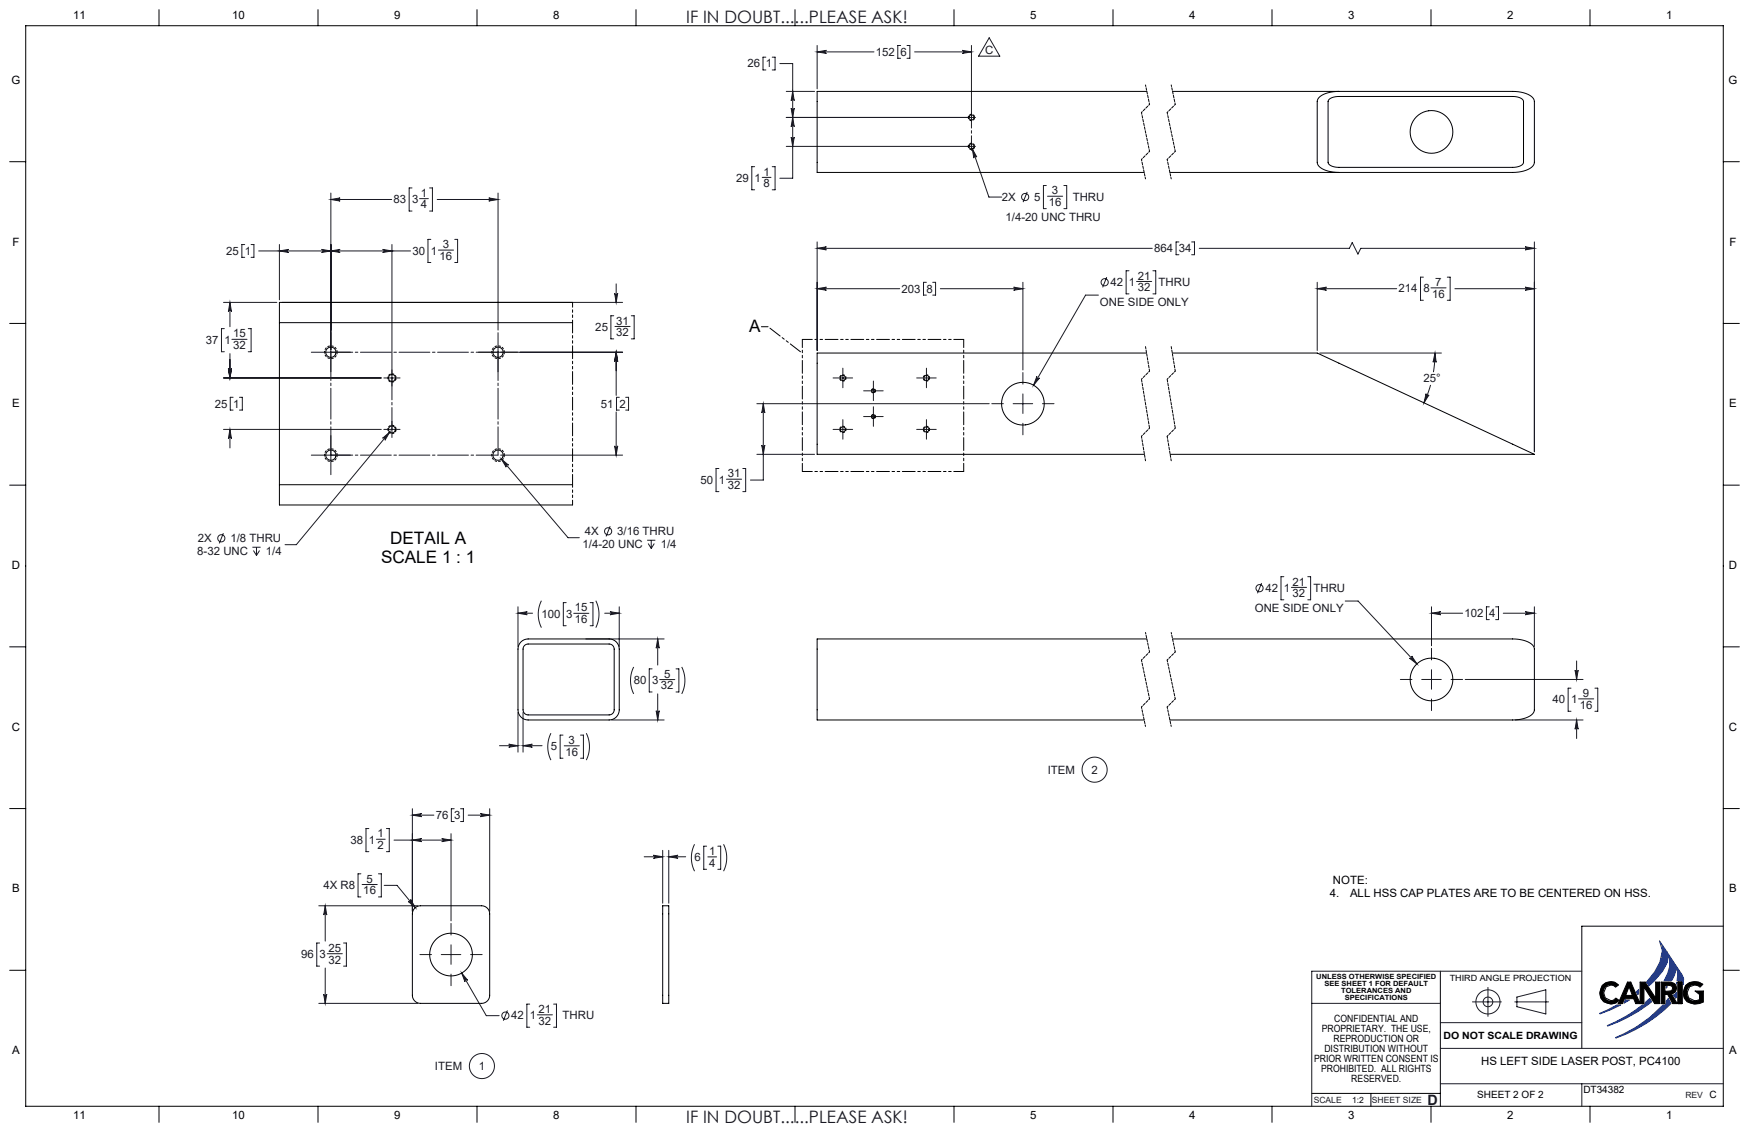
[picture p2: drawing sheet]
<svg xmlns="http://www.w3.org/2000/svg" width="864mm" height="559mm" viewBox="0 0 864 559" stroke-linecap="round" stroke-linejoin="round" font-family="sans-serif">
<g fill="none" stroke="#000" stroke-width=".49">
<path d="M13 13h838v533h-838zM79 5v8M157 5v8M236 5v8M314 5v8M393 5v8M471 5v8M550 5v8M628 5v8M707 5v8M785 5v8M5 80h8"/>
<path d="M851 80h8M5 160h8M851 160h8M5 239h8M851 239h8M13 279h.1M851 279h.1M5 319h8M851 319h8M5 399h8M851 399h8M851 457h-70v61"/>
<path d="M5 479h8M711 479v67M851 479h8M791 486a5 5 0 0 1 8 0l-1 1-3-1-2 1-1 3 1 3 2 1 3-1 1 1-1 1-3 1-3-1-2-2v-3zM804 485h1l5 10v-10h2l6 8v-8h1v10h-2l-5-8v8h-4l-1-2h-5l-1 2h-2zM804 487l2 4h-3zM812 487h.1M820 485h5l2 1 1 2-1 2-2 1 3 4h-2l-3-4h-1v4h-2zM822 486h2a1.5 1.5 0 0 1 2 1 1.5 1.5 0 0 1-1 2h-3zM829 485h1v10h-1zM832 486a7 7 0 0 1 9 0l-2 1-2-1-3 1-1 3 1 3 3 1h1l1-1v-2l-2-2h4v6a6 6 0 0 1-10-5zM648 540h63"/>
<path d="M677 540v6M79 546v8M157 546v8M236 546v8M314 546v8M393 546v8M471 546v8M550 546v8M628 546v8M707 546v8M785 546v8"/>
</g>
<g fill="none" stroke="#191924" stroke-width=".49">
<path d="M781 479h-133v67M648 495h63M727 495h14M735 487v15M748 495h17M749 492l14-3v12l-14-4zM711 518h140M711 505h70M711 535h140M781 535v11"/>
<circle cx="735" cy="495" r="2.4"/>
<circle cx="735" cy="495" r="6"/>
</g>
<g fill="none" stroke="#0d2b88" stroke-width=".49">
<path d="M823 470l4 5v4l-2 5h-3a13 13 0 0 0 1-14zM823 470l1 2-1 3-2 4-4 5M823 470l-4-6 2 5-1 6-3 5-4 5 1 2 3-3M827 476l4 5v2v3v-2h-3v-4zM802 494h3l-3 1zM808 490l1-1v2zM817 484h.1M823 487v1zM826 491l2-1v2l-1 1zM828 485v1zM790 500l8-4h2zM794 506l9-4 8-6h1v-1l3-2 1 1-2 2a64 64 0 0 1-20 10z"/>
<path d="M798 512l9-4a64 64 0 0 0 14-12h2v-2l1-1 1 2a66 66 0 0 1-27 17z"/>
</g>
<path d="M833 486a6 6 0 0 0 0 8 6 6 0 0 0 7 1h1v-6h-4l2 2v2l-1 1h-3l-2-3v-2l2-2 2-1 2 1 2-1-3-1a6 6 0 0 0-5 1zM829 485v10h1v-10zM820 485v10h2v-4h1l3 4h2l-3-4 3-2-1-3-2-1zM822 486l3 1 1 2h-1h-3zM810 485v10h2v-8l5 8h2v-10h-1v8l-6-8zM804 487l2 4h-3zM804 485l-5 10h2l1-2h5l1 2h2l-5-10zM791 486a6 6 0 0 0 0 8 6 6 0 0 0 8 0l-1-1-2 1h-2l-2-2v-3l1-2 3-1 2 1 1-1-3-1a6 6 0 0 0-5 1z" fill-rule="evenodd" fill="#000"/>
<path d="M790 500l10-4h-2zM802 494v1l3-1zM808 490l1 1v-2zM819 464a14 14 0 0 1-2 16l-4 5 1 2 2-2a19 19 0 0 0 8-14zM823 470a13 13 0 0 1-1 14h3a8 8 0 0 0 2-9zM827 476a10 10 0 0 1 1 8h3v2v-4zM823 487v1v-1zM828 485v1zM826 491l1 2 1-1v-2zM794 506a65 65 0 0 0 22-12l-1-1-3 2v1h-1l-8 6zM798 512a66 66 0 0 0 27-17l-1-2-1 1v2h-2l-9 8-7 5z" fill-rule="evenodd" fill="#0d2b88"/>
<g fill="none" stroke="#191924" stroke-width=".49">
<path d="M488 19l6 9h-11zM378 28h-1v7h1M381 28h2v7h-2M385 31h6v57h-6M403 22v22M403 26h29M403 26l5-1h-1l1 1zM445 22h-2v7h2M448 22h1v7h-1M452 26h28M475 25l5 1h-5h1zM480 22v38"/>
<path d="M388 45h14M388 58h94M391 53v1l1-1-1 5zM391 45l1 5v-1l-1 1zM391 58l1 5v-1l-1 1zM388 72h94M391 68h1l-1 4zM480 70v4M480 73l8 24h7M480 73l2 5-1-1v1zM163 95v89M163 98h30"/>
<path d="M163 98h5h-1l1 1zM203 93h-1v11h1M207 98h5M212 93h2v11h-2M216 98h30M241 98h5l-5 1h1zM246 95v68M373 82h-2v12h2M376 88h5M381 82h2v12h-2M507 95l-2 5M517 92h-2v11h2"/>
<path d="M517 97h8M525 92h2v11h-2M213 118h-2v12h2M225 118h1v12h-1M403 119v54M582 119h-1v7h1M588 119h2v7h-2M758 119v104M121 121h-2v6h2M124 121h1v6h-1M128 124h75M138 121v27"/>
<path d="M138 124l5-1-1 1 1 1zM159 123l4 1-4 1 1-1zM163 124l5-1-1 1 1 1zM189 123l5 1-5 1 1-1zM194 121v70M216 123h8M403 123h166M403 123l5-1h-1l1 1zM457 139h-1v7h1M461 139h1v7h-1M505 139v44M546 137l-2 5"/>
<path d="M557 134h-1v11h1M561 139h8M569 134h2v11h-2M592 123h74l2-3 2 5 2-2h86M650 139v34M703 137h-2v11h2M715 137h1v11h-1M753 122l5 1h-5h1zM110 149h27M114 149v5v-1l-1 1zM114 149v12M139 149h168"/>
<path d="M303 156h-1v11h1M303 145h1h1l-1 4zM304 140v9M312 156h1v11h-1M403 143h41M403 143l5-1h-1l1 1zM464 143h41M501 142l4 1h-4zM542 146h-6l-26 44M650 143h40M650 143l5-1h-1l1 1zM707 142h7"/>
<path d="M718 143h40M753 142l5 1h-5h1zM111 162h-2v12h2M114 175v12M115 168h7M123 162h1v12h-1M154 174h19M246 164v20M304 161h7M304 174v21M304 174l1 4h-1h-1zM307 174h-71"/>
<path d="M652 174h60M709 174v5v-1l-1 1zM709 174l-1 10M110 187h78M113 182v1l1-1v5zM115 196h-1v6h1M118 196h2v6h-2M190 187h8M306 196h-2v6h2M309 196h1v6h-1M374 199h114M377 199v38h-6"/>
<path d="M377 199l1 5-1-1-1 1zM411 187h10M416 182v9M426 193h10M431 188v10M453 187h9M457 182v9M490 199h5M500 199h10M505 184v6M505 194v10M512 186v1h1l-3 3z"/>
<path d="M515 199h5M704 194l1 1h1l-3 4zM706 190l-3 9M110 212h78M114 212v5v-1l-1 1zM114 212v9M163 215v19M189 216l3-3-2 4v-1zM190 212h8M192 213l-46 56h-5M194 208v8M304 203v22"/>
<path d="M376 220h1h1l-1 4zM411 212h10M416 207v10M426 206h10M431 201v9M453 212h9M457 207v10M505 209v6M154 225h19M247 225h60M248 227l32 38h6M248 227l3 3-1-1v2z"/>
<path d="M303 220l1 1 1-1-1 5zM355 231h-1v12h1M359 237h7M367 231h1v12h-1M374 224h28M301 260l-2 5M110 263l-2 5M125 270h4M125 272l2 2M127 270v4M128 272l-1 2M320 267h4"/>
<path d="M320 268l2 3M322 267v4M323 268l-1 3M256 300v19M267 297a15 15 0 0 0 0 13M280 297h-2v12h2M291 297h2v12h-2M294 297a15 15 0 0 1 0 13M306 300v19M623 288l-2 5M634 285h-1v11h1M638 290h7"/>
<path d="M646 285h1v11h-1M664 297h7l29 31M707 300v19M735 300h-1v6h1M738 300h2v6h-2M758 300v19M256 303h7M256 303l4-1v1zM283 303h8M289 315h39M299 303h7M301 302l5 1h-5h1z"/>
<path d="M325 315v13M325 315l1 5-1-1-1 1zM707 303h15M707 303l4-1v1zM742 303h16M753 302l5 1h-5h1zM313 329a15 15 0 0 0 0 14M322 330h-1v12h1M326 335h7M334 330h1v12h-1M337 329a15 15 0 0 1 0 14M691 335h6"/>
<path d="M696 325h1v-1l3 4zM702 335h10M707 320v6M707 331v9M716 335h6M723 335h59M776 340h-2v11h2M778 331v1l1-1-1 4zM778 326v9M788 340h1v11h-1M256 352v19M258 352v19"/>
<path d="M302 355h26M324 351l1 1 1-1-1 4zM325 343v12M707 345v6M748 355h34M778 355v10M778 355l1 5v-1l-1 1zM779 345h8M247 368h9M251 367l5 1-5 1 1-1zM258 368h10M258 368l5-1-1 1 1 1z"/>
<path d="M272 362a15 15 0 0 0 0 13M278 363h-1v11h1M279 368h7M287 363h1v11h-1M289 362a15 15 0 0 1 0 13M204 399v51M224 399h-1v7h1M227 399h2v7h-2M242 399v51M182 409h-1v11h1M186 414h4M191 409h1v11h-1"/>
<path d="M195 415h28M204 402h10M204 415l4-1-1 1h1zM204 402h4h-1l1 1zM218 414l5 1h-5h1zM223 412v43M231 402h11M237 402h5l-5 1h1zM327 420v26M330 420v26M343 417a15 15 0 0 0 0 13M349 418h-2v11h2"/>
<path d="M354 418h2v11h-2M357 417a15 15 0 0 1 0 13M178 431h-1v12h1M179 437h7M187 431h1v12h-1M190 437h6l9 11M318 423h9M323 422l4 1-4 1v-1zM330 423h9M330 423l5-1-1 1 1 1zM350 423h4M157 447h49"/>
<path d="M161 447v18M161 447v5v-1l-1 1zM202 445h1v-1l2 4zM223 456v6M158 466h-2v11h2M161 478v17M162 471h7M170 466h1v11h-1M207 471h6M218 471h10M223 466v10M232 471h6"/>
<path d="M157 495h49M160 491h1v4zM223 481v6M228 480l12 21h6M228 480l3 4h-1v1zM251 499l-2 5M262 496h-2v11h2M273 496h2v11h-2M265 501h8"/>
<circle cx="506" cy="97" r="1.8"/>
<circle cx="545" cy="139" r="1.8"/>
<circle cx="109" cy="266" r="1.8"/>
<circle cx="300" cy="262" r="1.8"/>
<circle cx="622" cy="290" r="1.8"/>
<circle cx="540" cy="380" r="6"/>
<circle cx="250" cy="501" r="1.8"/>
<circle cx="238" cy="526" r="6"/>
</g>
<path d="M167 174a3 3 0 0 1-5 3 3 3 0 0 1-1-5 3 3 0 0 1 5 1l1 1M249 174a3 3 0 0 1-4 3 3 3 0 0 1-1-5 3 3 0 0 1 5 1v1M432 193a1 1 0 0 1-1 1 1 1 0 0 1 0-2 1 1 0 0 1 1 1M432 206a1 1 0 0 1-1 1 1 1 0 0 1 0-2 1 1 0 0 1 1 0v1M167 225a3 3 0 0 1-5 3 3 3 0 0 1-1-6 3 3 0 0 1 5 1l1 2M249 225a3 3 0 0 1-4 3 3 3 0 0 1-1-6 3 3 0 0 1 5 1v2" fill="none" stroke="#000" stroke-width=".49" stroke-dasharray="1.3 .6" stroke-dashoffset=".2" stroke-linecap="butt"/>
<path d="M196 187a2.1 2.1 0 0 1-3 2 2.1 2.1 0 0 1-1-4 2.1 2.1 0 0 1 3 1l1 1M196 212a2.1 2.1 0 0 1-3 2 2.1 2.1 0 0 1-1-3 2.1 2.1 0 0 1 3 0l1 1" fill="none" stroke="#000" stroke-width=".49" stroke-dasharray="1.3 .6" stroke-dashoffset="-.2" stroke-linecap="butt"/>
<path d="M478 58a1.6 1.6 0 0 1 2-1 1.6 1.6 0 0 1 1 2 1.6 1.6 0 0 1-3 0v-1M478 72a1.6 1.6 0 0 1 2-1 1.6 1.6 0 0 1 1 2 1.6 1.6 0 0 1-3 0v-1M418 187a1.6 1.6 0 0 1-2 1 1.6 1.6 0 0 1-1-3 1.6 1.6 0 0 1 3 1v1M459 187a1.6 1.6 0 0 1-2 1 1.6 1.6 0 0 1-1-3 1.6 1.6 0 0 1 3 1v1M418 212a1.6 1.6 0 0 1-2 1 1.6 1.6 0 0 1-1-2 1.6 1.6 0 0 1 3 0v1M459 212a1.6 1.6 0 0 1-2 1 1.6 1.6 0 0 1-1-2 1.6 1.6 0 0 1 3 0v1" fill="none" stroke="#000" stroke-width=".49" stroke-dasharray="1.3 .6" stroke-dashoffset=".4" stroke-linecap="butt"/>
<path d="M566 171l2 12M578 171l2 12M564 215l2 12M576 215l2 12" fill="none" stroke="#000" stroke-width=".49" stroke-dasharray="1.3 .6" stroke-dashoffset=".2"/>
<path d="M568 52l-4 4M580 52l-4 4M568 75l-4 4M580 75l-4 4M568 183l-4 4M580 183l-4 4M568 211l-4 4M580 211l-4 4M568 322l-4 4M580 322l-4 4M568 345l-4 4M580 345l-4 4" fill="none" stroke="#000" stroke-width=".49" stroke-dasharray="1.3 .6" stroke-dashoffset=".7"/>
<path d="M564 187l4 24M576 187l4 24" fill="none" stroke="#000" stroke-width=".49" stroke-dasharray="1.3 .6" stroke-dashoffset="-.2"/>
<path d="M566 42l2 10M578 42l2 10M564 79l2 9M576 79l2 9M566 312l2 10M578 312l2 10M564 349l2 10M576 349l2 10" fill="none" stroke="#000" stroke-width=".49" stroke-dasharray="1.3 .6" stroke-dashoffset=".5"/>
<path d="M564 56l4 19M576 56l4 19M564 326l4 19M576 326l4 19" fill="none" stroke="#000" stroke-width=".49" stroke-dasharray="1.3 .6" stroke-dashoffset=".4"/>
<path d="M396 168h80M396 233h80" fill="none" stroke="#000" stroke-width=".49" stroke-dasharray="6.3 1.3 1.3 1.3 1.3 1.3" stroke-dashoffset="1.4"/>
<path d="M396 168v65M476 168v65" fill="none" stroke="#000" stroke-width=".49" stroke-dasharray="6.3 1.3 1.3 1.3 1.3 1.3" stroke-dashoffset="2.3"/>
<path d="M376 161h3" fill="none" stroke="#000" stroke-width=".49" stroke-dasharray="6.3 1.3 1.3 1.3 1.3 1.3"/>
<path d="M379 161l17 13" fill="none" stroke="#000" stroke-width=".49" stroke-dasharray="6.3 1.3 1.3 1.3 1.3 1.3" stroke-dashoffset="-1.2"/>
<path d="M163 174h83M194 187v25M246 225h-83" fill="none" stroke="#191924" stroke-width=".49" stroke-dasharray="15.2 1.3 1.3 1.3" stroke-dashoffset="4.4"/>
<path d="M246 174v51M163 225v-51" fill="none" stroke="#191924" stroke-width=".49" stroke-dasharray="15.2 1.3 1.3 1.3" stroke-dashoffset="1.3"/>
<path d="M480 58v14" fill="none" stroke="#191924" stroke-width=".49" stroke-dasharray="15.2 1.3 1.3 1.3" stroke-dashoffset="10"/>
<path d="M704 194l1 1h1l-3 4zM709 174v5v-1l-1 1zM650 143l5-1h-1l1 1zM753 142l5 1h-5h1zM403 143l5-1h-1l1 1zM501 142l4 1h-4zM377 199l1 5-1-1-1 1zM376 220h1h1l-1 4zM512 186l-2 4 3-3h-1zM753 122l5 1h-5h1zM403 123l5-1h-1l1 1zM161 447v5v-1l-1 1zM160 491h1v4zM202 445l3 3-2-4v1zM204 415l4-1-1 1h1zM218 414l5 1h-5h1zM204 402h4h-1l1 1zM237 402h5l-5 1h1zM228 480l2 5v-1h1zM753 302l5 1h-5h1zM707 303l4-1v1zM778 331v1l1-1-1 4zM778 355l1 5v-1l-1 1zM696 325l4 3-3-4v1zM163 98h5h-1l1 1zM241 98h5l-5 1h1zM163 124l5-1-1 1 1 1zM189 123l5 1-5 1 1-1zM113 182v1l1-1v5zM114 212v5v-1l-1 1zM304 174l1 4h-1h-1zM303 220l1 1 1-1-1 5zM189 216h1v1l2-4zM248 227l2 4v-2l1 1zM138 124l5-1-1 1 1 1zM159 123l4 1-4 1 1-1zM114 149v5v-1l-1 1zM113 182v1l1-1v5zM303 145h1h1l-1 4zM304 174l1 4h-1h-1zM256 303l4-1v1zM301 302l5 1h-5h1zM325 315l1 5-1-1-1 1zM324 351l1 1 1-1-1 4zM251 367l5 1-5 1 1-1zM258 368l5-1-1 1 1 1zM391 45l1 5v-1l-1 1zM391 53v1l1-1-1 5zM391 58l1 5v-1l-1 1zM391 68h1l-1 4zM480 73l1 5v-1l1 1zM403 26l5-1h-1l1 1zM475 25l5 1h-5h1zM323 422l4 1-4 1v-1zM330 423l5-1-1 1 1 1z" fill="#191924"/>
<g fill="none" stroke="#000" stroke-width=".49">
<path d="M566 45h-163v40h162M579 45h168a10 10 0 0 1 11 5v30a10 10 0 0 1-11 5h-169M656 49l5-1h86a5 5 0 0 1 5 2v30a5 5 0 0 1-5 3h-86a5 5 0 0 1-5-3v-30zM661 45a10 10 0 0 0-11 5v30a8 8 0 0 0 8 5h3M138 159v80M138 159h145M283 149h-145v10M566 174h-163v50h162M579 174h71l108 50h-180M138 239v10h145M138 239h145M257 317l4-2h40a5 5 0 0 1 5 5v30a5 5 0 0 1-5 5h-40a5 5 0 0 1-5-5v-30z"/>
<path d="M259 319l2-1h40a2.5 2.5 0 0 1 2 2v30a2.5 2.5 0 0 1-2 3h-40a2.5 2.5 0 0 1-3-3v-30zM566 315h-163v40h162M579 315h168a10 10 0 0 1 11 5v30a10 10 0 0 1-11 5h-169M205 448l3-1h30h1l2 2 1 2v40l-1 2-1 1-2 1h-30h-2l-2-1v-3v-40zM327 447h3v48h-3z"/>
<circle cx="480" cy="58" r="1.3"/>
<circle cx="480" cy="72" r="1.3"/>
<circle cx="707" cy="65" r="11"/>
<circle cx="163" cy="174" r="2.6"/>
<circle cx="246" cy="174" r="2.6"/>
<circle cx="194" cy="187" r="1.7"/>
<circle cx="416" cy="187" r="1.3"/>
<circle cx="431" cy="193" r=".9"/>
<circle cx="457" cy="187" r="1.3"/>
<circle cx="505" cy="199" r="11"/>
<circle cx="194" cy="212" r="1.7"/>
<circle cx="416" cy="212" r="1.3"/>
<circle cx="431" cy="206" r=".9"/>
<circle cx="457" cy="212" r="1.3"/>
<circle cx="163" cy="225" r="2.6"/>
<circle cx="246" cy="225" r="2.6"/>
<circle cx="707" cy="335" r="11"/>
<circle cx="223" cy="471" r="11"/>
</g>
<path d="M283 249v-100" fill="none" stroke="#000" stroke-width=".49" stroke-dasharray="6.3 1.3 1.3 1.3 1.3 1.3" stroke-dashoffset="4"/>
<g font-size="8.5" fill="#191924">
<text x="339" y="11">IF IN DOUBT......PLEASE ASK!</text>
<text x="339" y="554">IF IN DOUBT......PLEASE ASK!</text>
</g>
<g font-size="8.5">
<text x="370" y="164">A</text>
<text x="193" y="269">DETAIL A</text>
<text x="188" y="278">SCALE 1 : 1</text>
</g>
<text font-size="7.1" fill="#191924" x="705" y="545">D</text>
<g font-size="5.6">
<text x="36" y="9">11</text>
<text x="115" y="9">10</text>
<text x="195" y="9">9</text>
<text x="273" y="9">8</text>
<text x="509" y="9">5</text>
<text x="587" y="9">4</text>
<text x="666" y="9">3</text>
<text x="744" y="9">2</text>
<text x="823" y="9">1</text>
<text x="6" y="41">G</text>
<text x="853" y="41">G</text>
<text x="6" y="121">F</text>
<text x="854" y="121">F</text>
<text x="6" y="201">E</text>
<text x="854" y="201">E</text>
<text x="6" y="281">D</text>
<text x="854" y="281">D</text>
<text x="6" y="361">C</text>
<text x="854" y="361">C</text>
<text x="658" y="436">NOTE:</text>
<text x="6" y="441">B</text>
<text x="657" y="443">4.</text>
<text x="667" y="443">ALL HSS CAP PLATES ARE TO BE CENTERED ON HSS.</text>
<text x="854" y="441">B</text>
<text x="6" y="520">A</text>
<text x="854" y="520">A</text>
<text x="731" y="525">HS LEFT SIDE LASER POST, PC4100</text>
<text x="36" y="552">11</text>
<text x="115" y="552">10</text>
<text x="195" y="552">9</text>
<text x="273" y="552">8</text>
<text x="509" y="552">5</text>
<text x="587" y="552">4</text>
<text x="666" y="552">3</text>
<text x="744" y="552">2</text>
<text x="823" y="552">1</text>
</g>
<g font-size="5.6" fill="#191924">
<text x="432" y="27">152</text>
<text x="445" y="27">6</text>
<text x="486" y="27">C</text>
<text x="369" y="33">26</text>
<text x="378" y="33">1</text>
<text x="364" y="90">29</text>
<text x="373" y="90">1</text>
<text x="377" y="87">1</text>
<text x="377" y="92">8</text>
<text x="519" y="96">3</text>
<text x="194" y="100">83</text>
<text x="203" y="100">3</text>
<text x="208" y="97">1</text>
<text x="495" y="99">2X</text>
<text x="511" y="99">5</text>
<text x="518" y="102">16</text>
<text x="530" y="99">THRU</text>
<text x="208" y="103">4</text>
<text x="496" y="109">1/4-20 UNC THRU</text>
<text x="112" y="126">25</text>
<text x="121" y="126">1</text>
<text x="204" y="126">30</text>
<text x="213" y="126">1</text>
<text x="219" y="123">3</text>
<text x="570" y="124">864</text>
<text x="582" y="124">34</text>
<text x="217" y="128">16</text>
<text x="548" y="141">42</text>
<text x="557" y="141">1</text>
<text x="562" y="138">21</text>
<text x="562" y="144">32</text>
<text x="572" y="141">THRU</text>
<text x="709" y="141">7</text>
<text x="445" y="144">203</text>
<text x="457" y="144">8</text>
<text x="691" y="144">214</text>
<text x="703" y="144">8</text>
<text x="707" y="147">16</text>
<text x="543" y="151">ONE SIDE ONLY</text>
<text x="304" y="160">31</text>
<text x="115" y="167">15</text>
<text x="294" y="163">25</text>
<text x="304" y="166">32</text>
<text x="102" y="170">37</text>
<text x="111" y="170">1</text>
<text x="115" y="172">32</text>
<text x="703" y="189">25°</text>
<text x="106" y="201">25</text>
<text x="115" y="201">1</text>
<text x="297" y="201">51</text>
<text x="306" y="201">2</text>
<text x="346" y="239">50</text>
<text x="355" y="239">1</text>
<text x="359" y="236">31</text>
<text x="359" y="241">32</text>
<text x="98" y="268">2X</text>
<text x="114" y="268">1/8 THRU</text>
<text x="289" y="264">4X</text>
<text x="305" y="264">3/16 THRU</text>
<text x="97" y="274">8-32 UNC</text>
<text x="131" y="274">1/4</text>
<text x="288" y="270">1/4-20 UNC</text>
<text x="326" y="270">1/4</text>
<text x="625" y="292">42</text>
<text x="634" y="292">1</text>
<text x="638" y="289">21</text>
<text x="649" y="292">THRU</text>
<text x="638" y="295">32</text>
<text x="267" y="305">100</text>
<text x="280" y="305">3</text>
<text x="284" y="302">15</text>
<text x="620" y="302">ONE SIDE ONLY</text>
<text x="723" y="305">102</text>
<text x="735" y="305">4</text>
<text x="284" y="308">16</text>
<text x="328" y="335">5</text>
<text x="313" y="338">80</text>
<text x="322" y="338">3</text>
<text x="326" y="340">32</text>
<text x="767" y="347">40</text>
<text x="776" y="347">1</text>
<text x="782" y="344">9</text>
<text x="780" y="350">16</text>
<text x="272" y="370">5</text>
<text x="281" y="367">3</text>
<text x="279" y="373">16</text>
<text x="517" y="382">ITEM</text>
<text x="539" y="382">2</text>
<text x="215" y="404">76</text>
<text x="224" y="404">3</text>
<text x="186" y="413">1</text>
<text x="173" y="417">38</text>
<text x="182" y="417">1</text>
<text x="186" y="419">2</text>
<text x="343" y="425">6</text>
<text x="350" y="422">1</text>
<text x="350" y="428">4</text>
<text x="181" y="436">5</text>
<text x="160" y="439">4X R8</text>
<text x="179" y="441">16</text>
<text x="149" y="473">96</text>
<text x="158" y="473">3</text>
<text x="162" y="470">25</text>
<text x="162" y="476">32</text>
<text x="252" y="503">42</text>
<text x="262" y="503">1</text>
<text x="266" y="500">21</text>
<text x="278" y="503">THRU</text>
<text x="266" y="506">32</text>
<text x="215" y="528">ITEM</text>
<text x="236" y="528">1</text>
</g>
<g font-size="4.9">
<text x="653" y="509">PROPRIETARY. THE USE,</text>
<text x="659" y="504">CONFIDENTIAL AND</text>
<text x="658" y="514">REPRODUCTION OR</text>
<text x="713" y="513">DO NOT SCALE DRAWING</text>
<text x="654" y="519">DISTRIBUTION WITHOUT</text>
<text x="649" y="524">PRIOR WRITTEN CONSENT IS</text>
<text x="652" y="529">PROHIBITED. ALL RIGHTS</text>
<text x="667" y="534">RESERVED.</text>
<text x="782" y="539">DT34382</text>
<text x="729" y="542">SHEET 2 OF 2</text>
<text x="844" y="542">C</text>
</g>
<g font-size="4.2">
<text x="716" y="484">THIRD ANGLE PROJECTION</text>
<text x="668" y="544">1:2</text>
</g>
<g font-size="4.2" fill="#191924">
<text x="649" y="544">SCALE</text>
<text x="677" y="544">SHEET SIZE</text>
<text x="832" y="542">REV</text>
</g>
<g font-size="3.5">
<text x="650" y="483">UNLESS OTHERWISE SPECIFIED</text>
<text x="654" y="487">SEE SHEET 1 FOR DEFAULT</text>
<text x="662" y="490">TOLERANCES AND</text>
<text x="664" y="494">SPECIFICATIONS</text>
</g>
</svg>
